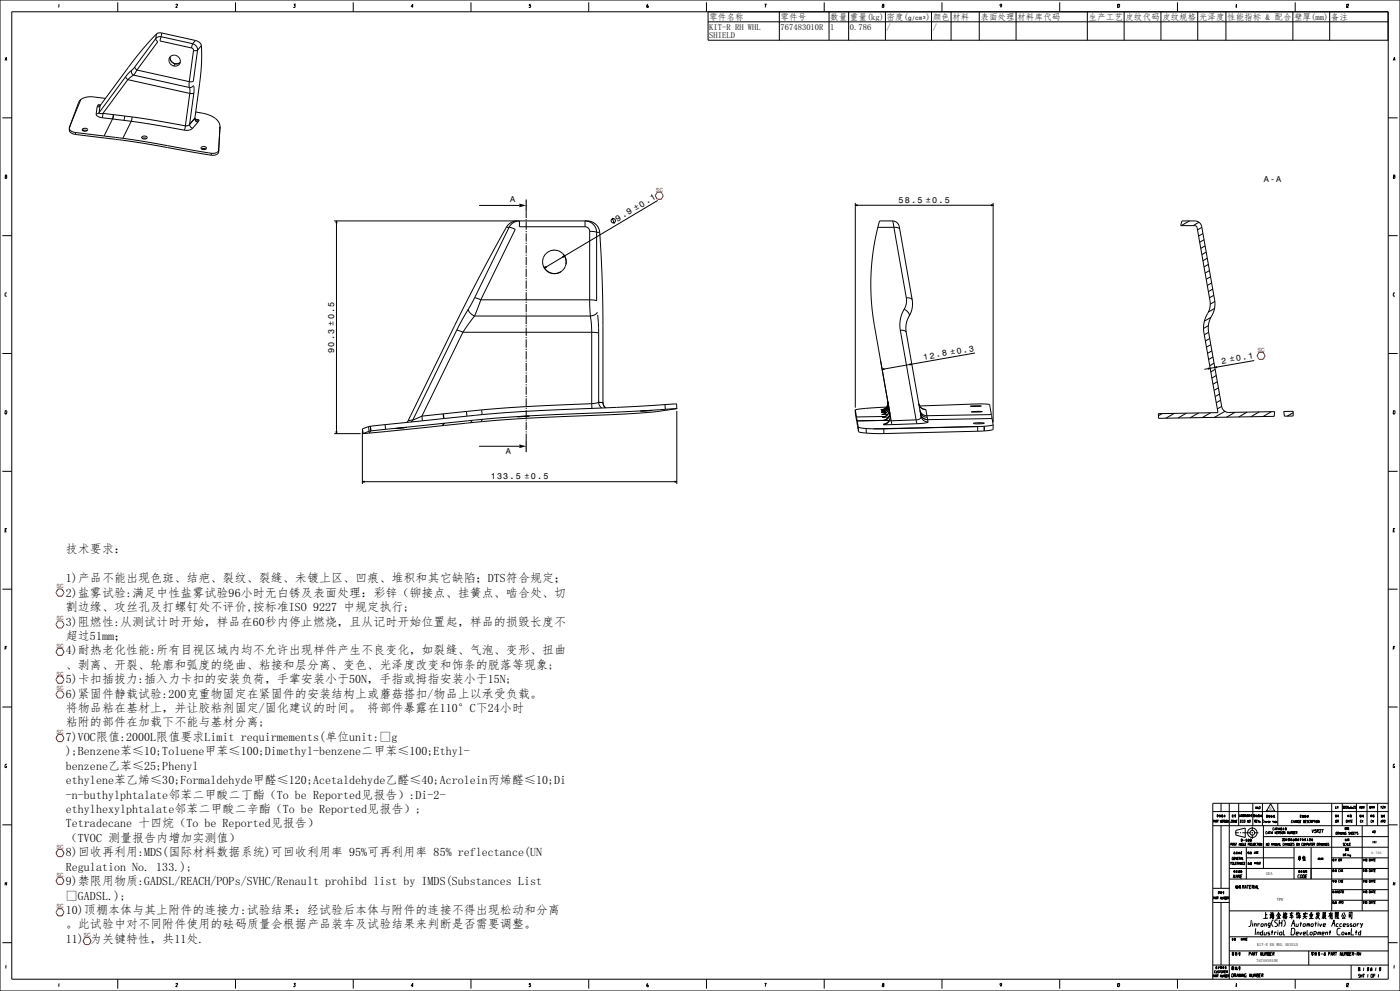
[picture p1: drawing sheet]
<svg xmlns="http://www.w3.org/2000/svg" width="1189mm" height="841mm" viewBox="0 0 1189 841" stroke-linecap="round" stroke-linejoin="round" font-family="sans-serif">
<g fill="none" stroke="#000" stroke-width=".85">
<path d="M0 0h1189v841h-1189zM10 10h1169v821h-1169zM50 4v2M100 2v8M149 4h2l-2 2h2M200 2v8M249 4h2l-1 1h1l-1 1h-1M300 2v8M351 6h-2l2-2-1 2M400 2v8M451 4h-1l-1 1h1l1 1h-1h-1M500 2v8"/>
<path d="M550 4h-1v2h2l-1-1h-1M600 2v8M601 19h578M601 10v24h578v-24M649 4h2l-1 2M662 10v24M700 2v8M704 10v24M721 10v24M749 5h2l-1 1h-1zM750 5v-1v1M752 10v24"/>
<path d="M791 10v24M800 2v8M808 10v24M832 10v24M851 5h-2l1-1h1l-1 2M863 10v24M900 2v8M923 10v24M949 4v2M950 4h1l-1 2h-1zM955 10v24M986 10v24"/>
<path d="M1000 2v8M1017 10v24M1041 10v24M1050 4v2M1098 10v24M1100 2v8M1129 10v24M1144 4v2M1144 4h1l-1 2h1M132 33l2 2-18 24M132 33l-18 24M133 29l-18 20-30 41"/>
<path d="M133 29l-1 4M137 31h-3l-2 2M137 31l-1 4 27 6M137 31l27 6M137 28h-2l-2 1M137 28l29 6M137 28v3M164 37l3 2 1 4M164 37l-1 4M166 34a6 6 0 0 1 5 5M166 34l-2 3M171 39v10v12l-5 39"/>
<path d="M171 39l-3 4M4 51l1-2 1 2M5 50h1M112 60l-5 5M112 60v2l2 2M114 57l-2 3M114 57l2 2M116 59l-2 5M116 59l45 10M144 48l1 3 2 2-2-2zM144 54l4 2M144 54l-1-3 2-3 3-1 3 1 2 2v3l-2 3h-3"/>
<path d="M147 53l2 1M147 53l3 1 3-1-2 1h-2M147 53h.1M149 54l-1 2M163 41l1 1v1M164 43l-3 26M168 43l-4 26h-3M168 43h-4M1183 51l1-2 1 2M1184 50h1M107 65l2 3M107 65l-23 31"/>
<path d="M109 68l-22 28M109 68l52 11M114 64l-5 4M114 64l47 10M161 69v5M161 74v5M161 79l-4 28M164 72l-1 2h-2M165 73v6M165 79h-4M165 79l-4 27M69 84l-2 3-8 22"/>
<path d="M69 84l-10 25M82 97l1 2 4 1M82 91v6M83 89h2M83 89l-1 2M84 96l-2 1M84 96h1h2M85 90l-3 1M85 90l-1 6M85 89v1M87 100l9 1M87 96v4"/>
<path d="M87 96l9 1M90 84l-9-2a17 17 0 0 0-12 2M96 97v4M96 97h.1M96 97l10 1M106 98l-1 4M106 98l6 1M112 99l45 8M112 99l-1 4M166 100v1M166 100h.1M166 95l5 1a23 23 0 0 1 13 6l2 2 1 3-1 22"/>
<path d="M2 100h8M59 109v1M59 109v2M59 109h.1M59 110h.1M59 110l2 1 3 1M59 110v1M59 111h.1M59 111l2 2 3 1M64 112l24 3M64 112v2M64 114h2"/>
<path d="M66 114l22 3M70 110a2.4 2.4 0 0 1 3-1 2.4 2.4 0 0 1 1 2 2.3 2.3 0 0 1-2 1 2.3 2.3 0 0 1-2-2zM70 111h.1M70 109v2M74 111h-4M88 115h1M88 117h1M89 115h.1M89 115l9 2M89 117l9 1M96 101l-8 14M96 101h.1"/>
<path d="M96 101l15 2M98 117h.1M98 118h.1M98 117h6M98 118l6 1M104 117h.1M104 119h.1M104 117l75 13M104 119l75 13M111 103l46 7M111 103l-7 14M120 116v1"/>
<path d="M120 116a2.5 2.5 0 0 1 3-1 2.5 2.5 0 0 1 2 2 2.9 2.9 0 0 1-5 0M120 116h.1M121 117h2l2 1M157 107h.1M157 107v3M161 106l-2 1h-2M161 106l1 2 2 1M161 106h.1M164 109l-3 1h-4M166 100v2l2 2M166 100l-5 6M166 101v2l2 1"/>
<path d="M166 101l1 1h2M166 101l3 1M168 104l-4 5M168 104h.1M169 102l-1 2M187 108l-1 19M1179 100h8M171 125v1M171 125a2.3 2.3 0 0 1 3-1 2.3 2.3 0 0 1 1 2 2.2 2.2 0 0 1-2 1 2.2 2.2 0 0 1-2-2zM171 126h2h2M179 130v2M186 129a5 5 0 0 1-7 3"/>
<path d="M186 127l-2 3h-5M186 127v2M4 150h1M5 149h1l-1 2h-1zM1183 150h1M1184 149h1l-1 2h-1zM407 174h34M447 179v6M559 170l-97 57M726 172v174M726 174h117M728 174h-2l2 1"/>
<path d="M842 174h1l-1 1M843 172v186M284 187h215a11 11 0 0 1 10 10M285 189l1-2v2M286 187v181M430 193l-33 62-50 102M430 193h2M432 193l6 2-30 59M432 193l-29 60M439 187a11 11 0 0 0-9 6M447 186v1M447 188v7"/>
<path d="M447 196v1M447 198v7M497 192h-56v-5l-5 2-4 4M497 192v-5a10 10 0 0 1 10 10M497 192a4 4 0 0 1 4 4M501 196l6 1M501 196v58M507 197v58l-6-1M507 197h2M509 197l3 58v87M520 185l2 5M746 193h13"/>
<path d="M758 187h-11l-5 21-2 17v17v17l3 17M758 187l1 6M758 187l4 2 2 3 11 62M759 193h4l1 2M759 193l11 60M1010 187l-7 4M1018 189l-5 2M1021 193l-4 2M1022 198l-4 2M2 200h8M447 206v1M447 208v7"/>
<path d="M447 216v1M447 218v7M467 213l4-1 4 1 3 2 2 3 1 4-1 4-2 3-3 2-4 1-4-1-3-2-2-3-1-4 1-4 2-3 3-2M478 218l1-1-1 2M478 216l2 3 1 5M1023 203l-4 3M1023 209l-3 2M1024 214l-3 2M1025 219l-3 2M1179 200h8M447 226v1M447 228v7"/>
<path d="M447 236v1M447 238v7M462 226l2 3 4 3h4l4-1M464 226l-2 1h2M1026 224l-3 3M1027 230l-4 2M1028 235l-4 2M6 249h-1l-1 2h1h1M403 253l-5 9M403 253l5 1M408 254l-5 14M408 254h93"/>
<path d="M447 246v1M447 248v7M447 256v1M447 258v7M501 254v14M770 253v4l-2 5M770 253h3l2 1M775 254v7l-3 7M1029 240l-4 2M1030 245l-4 2M1031 251l-4 2M1032 256l-4 2"/>
<path d="M1185 249h-1l-1 2h1h1M398 262l-10 18M398 262l1 3 4 3M403 268l-10 14M403 268h98M447 266v1M447 268v7M447 276v1M447 278v7M501 268l2 14M507 265l-1 2-5 1M508 267v16"/>
<path d="M743 276h.1M743 276l14 84M768 262l-3 9v9M768 262l4 3v3M772 268l-2 7v7M1026 276l-4 3M1028 269l-5 4M1031 262l-5 3M388 280l5 2M388 280l-37 76M393 282l-35 71M393 282h110"/>
<path d="M447 286v1M447 288v7M447 296v1M447 298v7M503 282l5 1M503 282v61M508 283v58M765 280l3 1 2 1M765 280l13 76M770 282l12 71M828 300l-79 13M1026 282l1-8 4-11 1-7-11-64-2-3-3-1-12-1-1 4 12 1 2 1 11 64-1 6-4 10-1 8 12 69-50 1v4l98-2 1-4-39 1"/>
<path d="M1026 282l12 64 2 3 4 1M1026 282l-3 2M1027 287l-3 2M1028 292l-3 3M1029 298l-3 2M2 300h8M447 306v1M447 308v7M447 316v1M447 318v7M748 306h.1M751 313h-2l2 1"/>
<path d="M772 309h2l-1 1M1026 312l2 1h-2M1030 303l-4 2M1031 308l-4 2M1032 313l-4 3M1033 319l-4 2M1034 311l-2 1h2M1065 306l-42 7M1179 300h8M447 326v1M447 328v7M447 336v1"/>
<path d="M447 338v7M1034 324l-4 2M1035 329l-4 2M1036 334l-4 3M1037 340l-4 2M4 349h2l-1 2h-1v-2M347 357l-1 1M351 356l-2 2M351 356l-4 1M351 356h.1M358 353l1 4M358 353l-7 3"/>
<path d="M376 351l-18 2M376 351l1 4M377 351h-1M377 351v4M377 351h.1M377 355l-50 5M377 355h.1M377 359l-50 5M377 359l-2 2M378 359h-1M378 359h.1M378 359l-2 2"/>
<path d="M396 349l-19 2M396 349l1 4M397 353h.1M397 353l-20 2M397 357l-19 2M397 357h.1M399 359l-23 2M401 357h-4M401 357l-2 2M408 358l-9 1M409 348v4M409 348l-13 1"/>
<path d="M410 352l-13 1M410 352h.1M410 356l-9 1M410 356h.1M410 356l-2 2M440 354l9-1zM447 346v1M447 348v7M447 356v1M447 358v7M449 353h.1M503 343l-57 2-37 3"/>
<path d="M503 343v4M508 341l4 1M508 341l-5 2M508 341l1 3 2 2M512 341l1 3 1 2M512 342l1 2 1 2M544 349l10-1zM544 349h.1M565 343h10v4M565 343l-53 3a1658 1658 0 0 0-102 6M565 343v4M565 347l-53 3a1728 1728 0 0 0-102 6"/>
<path d="M575 347h-10M575 347l-19 2a1249 1249 0 0 1-88 5l-60 4M575 349v62M726 348h.1M726 348l1 6M726 348l1 4M727 352l1 9M727 352h.1M727 354l1 3M728 355h.1M728 357h.1M728 357l1 5"/>
<path d="M748 348h.1M748 349h.1M749 350h.1M749 348h-1M750 357h.1M750 357h-22M750 357l2-1 2-1 1-3 1-2v2l-1 2a6 6 0 0 1-5 3M752 348h-4M752 353l-25 1M752 349h-4M753 345l-18 2-9 1M753 350h-4"/>
<path d="M754 352h-5M754 341v2l-1 3-2 1-3 1M754 341a6 6 0 0 1-6 7M754 342a6 6 0 0 1-6 7l3-1 2-1 1-3zM754 343v3l-1 2-2 1-2 1M754 343a6 6 0 0 1-5 7M755 345v2l-2 2-1 2-3 1M755 354h-6M755 345v2l-1 2a6 6 0 0 1-5 3M755 347v2l-1 3-2 1-3 1M755 347v3l-1 2-2 2h-3M755 357h-5"/>
<path d="M755 357a7 7 0 0 1-5 3M756 350a6 6 0 0 1-6 7M756 352v2a6 6 0 0 1-6 6M756 353l-1 4M778 356h.1M778 356l-23 1M778 356l1 4M779 360h-22M781 345l47-2h11h1l2 9M781 348l2 3 4 2 55-1M781 349l3 4 3 1M782 351l2 4 4 1"/>
<path d="M782 353l2 4 4 1M782 353a3 3 0 0 1-4 3M785 347l1 1M785 347a6 6 0 0 1-5-4l2 3 4 2M786 348l1 6M787 354l1 2M788 356h.1M788 356v2M788 358l-2 1-7 1M824 345h9zM827 359h9l-5 1zM829 344v1"/>
<path d="M830 349h-5l5 1M830 349h4l-4 1M830 349v1M831 359v1M841 346h.1M842 352h.1M842 352v1M842 353h.1M842 353l1 7M843 355h.1M843 355l-55 1M987 351l-3 2"/>
<path d="M997 351l-7 4M1008 351l-8 4M1018 350l-7 5M1028 350l-7 4M1038 345l-4 2M1040 349l-9 5M1049 350l-7 4M1059 350l-7 4M1069 350l-7 4M1080 349l-7 5M1090 349h8v4h-7zM1098 350l-5 3"/>
<path d="M1183 349h2l-1 2h-1v-2M284 368h22M285 366l1 2v-2M308 366v45M308 364h.1M308 364v4M308 368h.1M313 362l-5 2M313 362v4M313 368h-5M313 368h.1M313 366l-5 2"/>
<path d="M315 362v4l12-2M315 362h-2M315 362h.1M315 366h-2M315 366l-2 2M315 366h.1M327 360l-12 2M327 360v4M336 364l10-1zM336 364h.1M375 361l-62 7M376 361h-1"/>
<path d="M407 379h34M447 366v1M447 368v6M728 361h.1M728 361l1 5M729 362l7 2M729 362v4M729 366l7 2M736 364h6M736 364v4M736 368h.1M736 368h15"/>
<path d="M742 364h9M751 364v4M757 360h-7M830 362l-79 2M830 362v4M830 366l-79 2M833 362h-3M833 362l-91 2M836 362h-3M836 366h.1M836 362h.1M836 362v4"/>
<path d="M836 366h-6M843 360h.1M843 360v5l-7 1M843 360l-7 2M2 400h8M308 409h267M310 408l-2 1h2M573 408l2 1h-2M1179 400h8M4 450h1M6 449h-2v2h2M1183 450h1"/>
<path d="M1185 449h-2v2h2M2 500h8M1179 500h8M4 550h2M6 549h-2v2M1183 550h2M1185 549h-2v2M2 600h8M1179 600h8M5 650h1M6 649h-1l-1 2h1l1-1M1184 650h1"/>
<path d="M1185 649h-1l-1 2h1l1-1M2 700h8M1030 689h149M1031 697v-1l-1 2M1032 698v-2l1 2M1032 697h.1M1033 697h1v-1h-1v2M1033 697l1 1M1034 692h1M1034 696h1M1034 693v1M1034 692h.1"/>
<path d="M1034 693h.1M1034 692l1 1M1034 691v1M1034 692l-1 1M1034 696v2M1034 691l-1 1M1036 692v2M1036 691l-1 1M1036 692v1M1036 696l1 2v-2M1036 691v3M1037 692h-1"/>
<path d="M1037 693h-1M1037 682v7M1037 693h1M1038 691l-1 3M1038 697h.1M1038 691v1M1038 692h1l-1 2M1038 691v3M1038 692l1 1M1039 691l-1 1M1039 696h-1l-1 2h1M1039 697h1v-1h-1v2"/>
<path d="M1039 697l1 1M1040 691v3M1040 693h.1M1041 692h-2M1041 693l-1-1-1 1M1041 696h-1l1 1-1 1M1041 696v2M1041 696h1v2h-1zM1044 696l-1 2v-2l-1 2M1044 682v149M1045 696h1l-1 2h1M1046 691v2h2"/>
<path d="M1047 692v1M1047 696h1l-1 2zM1048 692h-2M1049 691v1M1049 692v1v1v-1M1049 696v2l-1-2v2M1050 692h-2M1050 697h1M1051 696h-1v2h1M1052 682v19M1053 691v2M1053 697h1"/>
<path d="M1054 691l-1 1M1054 693h-2M1054 691v2M1055 696h-1l-1 2h1M1055 691l-1 1M1055 692h-1v1M1055 692h-1M1055 691v1zM1055 692v1M1055 693h.1M1055 692h.1M1056 696h-1v1l1 1"/>
<path d="M1056 691v2M1057 692h-1M1057 696h1l-1 2h-1zM1057 691v1h-1M1057 691h-1v1l1 1M1057 691h-1M1058 691l-1 2 1-1M1058 691l-1 1M1058 692l1 1M1058 692h.1M1058 691v1M1058 692v1"/>
<path d="M1059 692h-1M1059 692v1M1059 693h1M1059 691v1M1059 692h1v1M1060 691v2M1060 692h.1M1060 691h-1M1060 691v1M1060 696v2v-2l-1 2M1061 692h.1M1061 693h.1"/>
<path d="M1061 691v1M1061 692v1M1061 696h1v2h-1zM1061 692h-1M1062 692h1v1M1062 691v1h1l-1-1M1063 692h-1M1064 682v19M1065 691v2M1065 693h.1M1065 692h.1M1066 697v-1l-1 2"/>
<path d="M1066 693h.1M1066 693h-1M1066 693l-1-1v1M1066 691v2M1066 691l-1 1M1066 697v1M1066 684l1 2v-2M1067 691v2M1067 697h1M1067 693h.1M1067 693h-1M1067 692v1"/>
<path d="M1067 692l1 1M1068 691l-1 1M1068 692h-1M1068 696h-1v2h1M1068 684v2M1068 696l1 2v-2M1068 686h1M1069 692v1M1069 693h-1M1069 691v2M1069 691v1M1069 692h.1"/>
<path d="M1069 692h1l-1 1M1069 692l1 1M1069 685h1v1h-1zM1070 691l-1 1M1070 698h.1M1071 691v3M1071 693h.1M1072 692h-2M1072 693l-1-1-1 1M1072 682v19M1074 696h-1v1l1 1M1074 697v1"/>
<path d="M1074 696v2M1075 693l2 1M1076 698h-1v-1l1 1M1076 692v1M1076 692l-1 2M1076 697h1v1M1076 697v1M1076 692h.1M1077 692h-2M1077 692h1l-1 1M1077 692v1M1078 698h-1v-1l1 1h-1"/>
<path d="M1078 693l-1 1M1078 693l1 1M1078 697h1l-1 1h1M1078 692v1M1078 692v2M1079 692h-1M1079 682l4 6h-7zM1080 692v2M1080 693h-1M1080 692h-1M1080 693h.1M1080 692v2v-1"/>
<path d="M1080 693h1M1080 692h.1M1081 692l-1 1M1081 697h.1M1081 696v2M1081 692l1 1M1081 692h1M1082 693l-1 1M1082 692v2h1v-1M1082 692v1M1082 698v-1v1M1084 698h-1v-1v1"/>
<path d="M1085 697h-1l1 1h-1M1085 682v19M1098 696h-1v2h1M1098 697h1M1098 696v2M1099 696v2M1100 698v-2l1 2M1100 697h.1M1102 696v2l-1-2v2M1104 696h-1v2v-1M1104 697h1M1104 693l1 1"/>
<path d="M1104 692v1h1v-1h-1M1105 692l-1 2M1105 692h-1M1105 696h-1v2h1M1106 692v1M1106 692v2v-1M1107 693v1M1107 693h-1M1107 692v1M1107 692l-1 2M1107 696l1 1v1h-1zM1107 692h.1"/>
<path d="M1108 692v1M1108 692h.1M1108 693h.1M1108 693h1v1M1108 693l1 1M1109 697h.1M1109 692v2M1109 692v1M1109 693h-1M1109 692h-1M1110 696h-1l-1 2h1M1110 693v-1v1"/>
<path d="M1110 693l1 1M1110 692h.1M1111 692v1M1111 692l-1 1M1111 696l-1 1 1 1h-1M1111 692h.1M1111 692h-1M1112 696l-1 2h1M1113 697h1v-1h-1v2M1113 697l1 1M1114 696v2M1115 697v-1v2"/>
<path d="M1116 696h1M1116 696v2M1118 696l-1 2M1118 696l1 1v1h-1zM1121 696l-1 2v-2l-1 2M1131 682v19M1134 692v1M1134 692h.1M1134 696h1v2h-1zM1134 684v2h1M1134 693h.1M1135 693v1"/>
<path d="M1135 691l-1 1h1M1135 691v1M1135 692l-1 2M1136 685h.1M1136 684l-1 2M1136 692v1M1136 697h1v-1h-1v2M1136 691v1M1136 697l1 1M1136 684v2M1137 691v3M1137 692h-1"/>
<path d="M1140 682v19M1140 685l1-1-1 2h1M1142 684l1 1-1 1zM1143 685l1-1-1 2h1M1143 696h1v2h-1zM1145 692v1M1145 698v-2l1 2M1145 697h1M1145 692h.1M1145 693h.1M1145 684v2h1l-1-1M1146 686h1"/>
<path d="M1146 696h1M1147 693l-1 1M1147 691v2M1147 696v2M1147 693h.1M1147 692h.1M1147 693h-1M1147 692h-1M1147 693v1M1147 692v1M1148 693h-1M1148 692h-1"/>
<path d="M1148 684l-1 2h1v-1h-1M1148 697h1M1148 686h1M1149 696h-1v2h1M1149 685l1-1-1 2h1M1151 684v1h1v1h-1M1151 684h1M1152 682v19M1155 684l1 2M1155 691v3l1-2M1155 692v1M1156 693v1"/>
<path d="M1156 691v1M1156 692l-1 1M1156 684l-2 2M1156 692v1M1156 684v2l1-2v2v-2M1156 692h-1M1156 696l-1 1 1 1M1157 696v2M1157 697l1 1M1157 692v1M1158 692v1M1158 696l-1 1"/>
<path d="M1158 684l1 2M1158 691v3v-1M1158 692h-1M1159 684l-1 2M1161 682v19M1163 684v2l1-2v2v-2M1164 691l1 1M1165 692v2M1165 686v-2v1l1-1v2M1165 693h-1M1165 693h-1v-1h1v1M1165 692h-1"/>
<path d="M1165 696l-1 1 1 1M1166 696v2M1166 697l1 1M1166 691v3M1166 692h.1M1166 692v1M1166 686v-2l1 1v-1v2M1167 696l-1 1M1167 691v1M1167 692h-1M1167 693l-1 1M1167 693v1"/>
<path d="M1167 692l-1 1M1167 693h.1M1170 682v19M1173 698v-2l1 2M1173 684v2M1173 697h.1M1173 691v2M1173 692v1M1173 692h.1M1174 684l-1 1M1174 692h-1M1174 693h-1"/>
<path d="M1174 691v2M1174 697h1v-1h-1v2M1174 684h1l-1 2h1M1174 692v1M1175 692v1M1175 696h1v2h-1zM1175 692v2M1176 685h.1M1176 691l-1 1M1176 684l-1 2M1176 691v2M1176 693h.1"/>
<path d="M1176 692h.1M1176 692h-1M1176 693h-1M1177 684l-1 2M1179 700h8M1179 682h-149v149M1030 701h149M1037 701v53M1044 719h135M1045 716h1M1046 716h-1v2M1047 716v2"/>
<path d="M1047 716h1h-1v2M1047 716l1 2M1049 707h3M1049 716h-1l1 1h-1M1049 716h1M1050 705l8-2v8l-8-2zM1050 716v2M1052 718l1-2v2M1052 717h1M1053 707h1M1054 712v1M1054 716v2v-2l-1 2"/>
<path d="M1055 713l-1 1M1055 712l-1 1M1055 712v2M1055 713h-1M1055 713h-1h1v1M1055 713h.1M1055 707h7M1055 712v1M1056 716h-1v2v-1M1056 716v2h1M1057 713h-1M1057 716h1"/>
<path d="M1058 716h-1v2h1M1058 712v1M1058 712h1v2M1058 719v27M1059 712h-1M1059 714v-1h-1v1M1059 713h-1M1060 716h1h-1v2M1060 712v2M1060 713h.1M1060 712v1M1060 713h1l-1 1"/>
<path d="M1060 713l1 1M1061 712v1M1061 712l-1 1M1061 716h1h-1v2M1062 716v2M1062 712h1M1062 713h.1M1062 712v1l1-1M1062 714h.1M1062 712v1M1062 713v1M1062 713l1 1"/>
<path d="M1062 712h.1M1063 716h1l-1 2-1-1zM1063 712l-1 1M1063 707h1M1063 713h.1M1063 713l-1 1M1064 702v3M1064 706v1M1064 708v4M1065 716l-1 1v1M1065 716h1M1065 707h4"/>
<path d="M1066 716h-1v2h1M1067 716l-1 1 1 1M1068 716h1M1068 716v2M1069 716v2M1070 716v2l-1-1zM1072 716v2l-1-2v2M1073 710h106M1073 701v36M1076 706h-1v1l1 1M1076 716v2v-2l-1 2M1076 708l1-2v2"/>
<path d="M1077 707h.1M1077 716h1l-1 2v-1zM1078 706h1M1078 706v2M1079 706v2M1080 718v-2v1l1-1v2M1080 708l1-2v2M1080 707h1M1081 718l1-2v2M1082 717h.1M1082 702l-1 1v1h1M1082 704l1-2v2"/>
<path d="M1083 706v2l1-2M1083 704h.1M1084 716l-1 2v-2v2M1084 702h1M1084 716v2l1-1v-1M1084 707h1M1084 702v2M1085 706h-1v2h1M1085 718l1-2v2M1085 702v2M1086 717h.1M1086 707l1-1h-1v2"/>
<path d="M1086 704l1-2v2M1086 707l1 1M1086 704h1M1087 716v2h1M1088 702l-1 3M1088 703v1M1088 704h.1M1088 702v1M1088 706h-1l1 1-1 1M1088 702v3M1088 703l1 1M1088 706v2"/>
<path d="M1089 703h-1M1089 703l-1 2M1089 702l-1 1M1089 712h1l-1 2h1M1089 706h1v2l-1-1zM1090 702v3M1090 712h1v2h-1zM1090 704h.1M1091 704h.1M1091 704l-1-1-1 1M1091 716h-1v1l1 1M1091 703h-2"/>
<path d="M1091 716h1M1091 716v2M1091 706v2v-2l-1 2M1092 702v1M1092 703v1v1v-1M1092 712v1M1092 716v2M1092 712h.1M1092 718l1-2v2M1093 703h-2M1093 717h.1M1093 712v2"/>
<path d="M1093 712h.1M1094 712v1h1M1094 712h1v1M1094 712h1M1094 706v2v-2l-1 2M1094 711v1M1095 713l-1 1M1095 712h-1M1095 712l-1 1M1095 713v1M1095 713h-1M1095 706v2l1-1v-1"/>
<path d="M1095 716v2l-1-2v2M1095 711v1M1095 712h.1M1096 717h.1M1096 708v-2l1 1v-1v2M1096 712v2M1096 712l1 1M1096 712v1M1096 716l-1 2h1v-1M1097 712h-1M1097 712v1M1097 713l-1 1"/>
<path d="M1097 716h1M1097 712v2v-1M1097 712h.1M1098 707h.1M1098 706h1l-1 2zM1098 716h-1v2h1M1098 712v2h1M1099 712v2M1099 719v27M1099 712v1h-1M1099 713v1M1099 707h1"/>
<path d="M1099 716h-1l1 1h-1M1100 712h1v2h-1v-2v2M1100 706h-1v2h1M1100 713h1M1100 712l1 1M1100 713h.1M1101 713h.1M1101 712l-1 1M1101 707l1-1h-1v2M1101 712h-1M1101 707l1 1M1101 716h1v2l-1-1z"/>
<path d="M1102 712v2M1102 713h1l-1 1M1103 712h-1M1104 716l-1 2v-2v2M1105 712v2M1105 712l-1 1M1105 712v1M1105 712h-1M1106 712v1M1106 712h.1M1106 713v1M1107 716h-1l-1 1 2 1"/>
<path d="M1107 712l-1 1M1107 712v2M1107 712h-1M1107 716h1v2l-1-1zM1107 713h-1M1108 718l1-2v1l1-1-1 2M1108 712v2v-1M1109 712h-1M1109 713h-1M1110 716h1h-1v2M1110 712v1M1111 712h-1"/>
<path d="M1111 713h-1M1111 716v2l1-1v-1M1112 713l1 1M1112 712v1h1v-1h-1M1112 712v2M1113 716h1M1113 712h-1M1113 716v2M1114 719v27M1114 712v1M1114 716h1M1114 704l1 3 1-3"/>
<path d="M1114 713l1 1M1114 713h.1M1115 712l-1 1M1115 712l-1 2M1115 712h-1M1115 716h-1v2h1M1116 716h1h-1v2M1116 716l1 2M1117 704v1h1v1l-1 1-1-1M1117 704h1M1119 716h1l-1 2h-1zM1119 705h1v-1h-1l-1 3"/>
<path d="M1119 705l1 2M1120 716h1h-1v2M1120 705l2-1-2 3h2M1120 716l1 2M1121 718l1-2v2M1122 717h.1M1122 704h2l-1 3M1123 716v2v-2v2l1-2M1124 716v2M1126 716v2l-1-2v2M1127 717h.1M1127 716l-1 2h1v-1"/>
<path d="M1129 716h-1l1 1h-1M1131 701v72M1135 706h1l-1 2h-1zM1136 707h1v-1h-1v2M1136 707l1 1M1137 708l1-2v2M1138 707h.1M1139 706v2v-2v2l1-2M1141 706l-1 2M1142 716h-1l1 1h-1M1142 706v2l-1-2v2M1142 702h2l-1 2"/>
<path d="M1142 712v2M1143 704h.1M1143 713h-1M1143 703v1M1143 713l-1 1M1143 716h-1v1l1 1M1143 712v1l1 1v-1M1143 720v2M1143 702v1M1143 720h.1M1143 703h.1M1143 718l1-2v2"/>
<path d="M1143 704h-1v-2v2M1143 706l-1 2h1v-1M1143 712v1M1144 717h.1M1144 703v1M1145 702v2M1145 712v2M1145 703v1M1145 720v1M1145 703h-1M1145 712l-1 1M1145 713h.1"/>
<path d="M1145 703v1h1M1145 712v1M1145 716v2h1M1145 703h.1M1145 713v1M1145 712h.1M1145 720h.1M1145 704h.1M1146 702h-1M1146 703h-1M1146 703v1M1146 712l-1 1"/>
<path d="M1146 716h1M1146 706l-1 1 1 1h-1M1147 707h1M1147 706v2M1147 716h-1v2h1M1148 706l-1 2M1148 707h1M1149 706h-1v2h1M1150 707h.1M1151 706h-1v2h1M1151 706h1M1152 706l-1 2"/>
<path d="M1153 706v1v1M1157 701v72M1166 707v-2l1 2M1166 706h.1M1166 714v2M1167 714h.1M1167 715h.1M1167 705h1v2h-1zM1169 714v2M1044 737h135M1045 732h1M1045 732v2"/>
<path d="M1047 732h1l-1 2-1-1zM1047 728v2v-1M1048 739v1M1048 728h1M1048 732v2h1M1048 739h.1M1048 740h.1M1048 739h1v1M1048 723v2M1049 739l-1 2M1049 739h-1M1049 723h-1"/>
<path d="M1049 724h-1M1049 728h-1v2h1M1049 725l-1-1v1M1049 733h1M1050 724h.1M1050 723h.1M1050 739v2M1050 723v2M1050 732h-1v2h1M1050 723h1M1051 728l-1 2v-2l-1 2M1051 723v2"/>
<path d="M1051 739h-1M1051 740h-1M1051 739v2M1051 724h-1M1051 733h1v-1h-1v2M1051 723h-1M1051 725h-1M1051 728h1M1051 733l1 1M1052 723v1M1052 739v1M1052 740h.1"/>
<path d="M1052 728h-1v2h1M1052 734l1-2v2M1052 740v1M1052 724v1l1-1M1052 723l1 1M1052 724l1 1M1052 733h1M1052 739h.1M1053 728l-1 2M1053 739h-1M1053 739l-1 1M1053 728v2"/>
<path d="M1054 730l1-2v2M1054 724v1M1054 739v2M1054 739v1M1054 723h.1M1054 739h.1M1054 729h1M1054 739h1M1054 740h.1M1055 739l-1 1M1055 724h-1M1055 732l-1 2v-2v2"/>
<path d="M1055 723l-1 1M1055 740h.1M1055 723h-1M1055 725h-1M1055 728v2h1M1056 732h-1v1l1 1M1057 733h.1M1058 732h-1l-1 2h1M1058 728h41M1060 723h.1M1060 723v1h1M1060 732v2"/>
<path d="M1060 732h1v2M1060 724v1M1060 732v1M1060 732h1l-1 2M1060 723l1 2v-1M1060 732h.1M1061 723h.1M1061 733h-1M1061 723h-1M1061 724l-1 1M1062 734l1-1h-1l1 1M1062 723v2"/>
<path d="M1062 732v2M1062 723v1M1062 732v1M1062 732h.1M1063 723v2M1063 732l-1 1M1063 724h-1M1063 723l-1 1M1063 725h-1M1063 732h-1M1065 733l1-1v1M1065 723v1h1"/>
<path d="M1066 733h.1M1066 723v1M1067 732v1v-1l-1 1M1068 723l-1 1v-1v1M1068 723h1M1068 732v1M1069 723h-1v1h1M1069 732v1M1070 732h1M1071 732h-1v1h1M1103 739v1M1103 727v2h1l1-2h-2"/>
<path d="M1103 739h.1M1103 726v1M1103 740h.1M1103 739h1v1M1104 739l-1 2M1104 739h-1M1104 727v4M1104 728h-1M1104 726v1M1105 739v2M1105 729h-3M1106 739h-1"/>
<path d="M1106 740h-1M1106 739v2M1107 727v4M1107 739v2M1107 726l-1 3M1107 739v1M1107 739l1 2v-1M1107 728l1 1M1108 739h.1M1108 726v1M1108 739l-1 1M1108 728v2"/>
<path d="M1109 739v1zM1109 728h-2M1109 739v1M1109 730h-2M1109 739h.1M1109 739h1v1M1110 740h-1M1120 728v2M1120 728l-1 2M1120 728h1v2M1122 728h1v2M1122 728v2"/>
<path d="M1123 728h1v2M1131 728h48M1132 730v1M1132 729h.1M1132 738v2l1-1M1132 739h.1M1132 730l1 1M1132 739l1 1M1133 738h.1M1133 739h-1M1133 738v1M1133 738l-1 1"/>
<path d="M1133 730l-1-1v1h1l-1 1M1134 730v1v-1M1134 738v2M1134 729h.1M1134 738h.1M1134 739h1M1135 729v2M1135 738v2M1135 730h-1M1135 738l-1 1M1137 729h1v2h-1zM1138 738h-1v1l1 1"/>
<path d="M1138 739h1M1138 738v2M1138 730h1v-1l-1 2M1139 730v1M1139 738v2M1140 738v2M1140 739l1 1M1141 738l-1 1M1141 725v2v-2v2l1-2M1142 725h1M1143 721h.1M1143 725v2"/>
<path d="M1143 722h.1M1143 720v1M1144 722h-2M1144 720h-2M1145 721v1M1145 725l-1 2M1145 721h.1M1145 722h.1M1146 722h-2M1146 721h-2M1146 725l-1 2M1146 726v1"/>
<path d="M1146 726h.1M1147 726h-1h1v1h-1M1158 729v2M1158 738h1v2M1158 738v2M1158 730h.1M1158 739h.1M1159 731h-1M1159 739l-1 1M1159 729h-1M1159 729v2M1160 729h1v2"/>
<path d="M1160 730v1M1160 729v1M1160 738v1M1160 739v1M1160 730h.1M1160 739h.1M1160 738h.1M1161 739l-1 1M1161 729v1h-1M1161 730l-1 1M1161 729v1M1161 739h.1"/>
<path d="M1161 738v1M1161 738v2M1163 729h1l-1 2zM1163 738h1l-1 2zM1164 731l1-2v2M1164 740l1-2v2M1165 730h.1M1165 739h.1M1166 729h1M1166 738h1M1166 729v2M1166 738v2"/>
<path d="M1167 730h1M1167 739h1M1168 729h-1v2h1M1168 738h-1v2h1M4 750h2M5 749l-1 2M6 749l-1 2M1030 754h14M1035 757h1h-1M1035 758v1M1035 757h.1M1035 758h.1"/>
<path d="M1035 757l1 1M1035 757l-1 1M1035 757h-1M1036 758h.1M1037 757v2M1037 756l-1 2M1037 757v1M1037 756v3M1038 757h-1M1038 758h-1M1039 756v1M1039 757v1v1v-1"/>
<path d="M1039 757h.1M1040 757l-2 1M1044 746h135M1049 740v1M1049 742v3l-1-3-1 3M1049 745l1-3 1 3M1050 751v3M1050 752l-1 2M1050 752v1M1050 744h1M1050 752h-1M1051 752l-1 2"/>
<path d="M1051 751v3h-1M1051 752h-1M1051 745l1-3v2l1-2v3M1052 752h.1M1052 740h1l-1 1M1052 751v3M1052 752v2M1052 753h1M1053 752h.1M1053 752l-1 1M1053 752v1M1054 751v3"/>
<path d="M1054 744h1M1054 753h-1M1055 754v-3l1 2 1-2-1 3M1055 742h-1l-1 3h2M1057 754l1-3v3M1058 753h.1M1059 751h2M1060 751v3M1061 753h1M1063 751h-2v3h1M1063 753l2-1-1-1-1 3M1064 753l1 1"/>
<path d="M1065 751v3M1066 754l1-3v3M1066 753h1M1068 751v3h1M1104 740v1M1104 742h-1l-1 2 1 1h1M1105 742l1 1-1 2h-1zM1107 742l1 1-1 2h-1zM1109 744h1M1110 742h-1v3h1M1131 755h48M1132 756v2"/>
<path d="M1132 757h.1M1132 756h.1M1132 747h.1M1132 747v2M1133 757l-1 1M1133 748h-1M1133 757v1h-1M1133 748h-1h1M1133 757v1M1133 747h-1v1M1133 756h-1M1133 757h-1"/>
<path d="M1134 756h.1M1134 747v2M1134 748h1M1134 747v1M1134 756v2M1135 756l-1 1M1135 747h.1M1135 747l-1 1M1135 748l-1 1M1135 756h.1M1135 748v1M1135 756v2"/>
<path d="M1135 748h-1M1135 757h-1M1135 748h.1M1135 756h-1v1M1135 758h-1M1135 747h-1M1136 756v2M1136 756v1M1136 758h1M1137 756l-1 1M1137 757v1M1138 747h-1v1l1 1"/>
<path d="M1138 756h-1l1 1-1 1M1138 748h1M1138 747v2M1138 756h2M1139 756v2M1139 747v2M1140 748h1M1140 756h1v2h-1v-2M1141 747h-1v2h1M1158 747v2h1M1158 756h1v2M1158 756v2"/>
<path d="M1158 748h.1M1158 757h.1M1159 758h-1M1159 747h-1M1159 747v2M1160 747v1M1160 756v1M1160 748v1M1160 757v1M1160 748h.1M1160 757h.1M1160 747v2"/>
<path d="M1160 747h.1M1161 748v-1v2M1161 748l-1 1M1161 757l-1 1M1161 756v1M1161 748h.1M1161 747v1M1161 757h.1M1161 756v2M1161 756h-1M1163 747h1l-1 2zM1163 756h1l-1 2z"/>
<path d="M1164 749l1-2v2M1164 758l1-2v2M1165 748h.1M1165 757h.1M1166 747h1M1166 756h1M1166 747v2M1166 756v2M1167 748h1M1167 757h1M1168 747h-1v2h1M1168 756h-1v2h1"/>
<path d="M1183 750h2M1184 749l-1 2M1185 749l-1 2M1030 766h14M1031 762v-1l-1 2M1032 763v-2l1 2M1032 762h.1M1033 762h1v-1h-1v2M1033 762l1 1M1034 761h1M1034 761v2M1037 766v53"/>
<path d="M1037 761v2v-2l-1 2M1038 761v2h1v-2M1039 763v-2v1l1-1v2M1040 763h1v-2h-1v2M1040 762h1M1041 762h1M1042 761h-1v2h1M1043 762v-1v2M1043 762l1 1M1044 773h135M1075 774v5M1076 776h-1"/>
<path d="M1077 779h-4M1078 776l1 1M1079 774v1M1079 776v3h-1M1080 776v3M1081 774l-1 2M1081 778v1M1081 776v1M1082 776h-2M1082 776l-1 4v-1M1082 775h-2M1082 779h-2"/>
<path d="M1082 777h-3M1085 778v1M1086 775l2 2M1086 776v3M1086 774l-2 4M1087 776h-2M1087 778l-1 1M1087 777l-2 1M1088 779l-4 1M1090 774v6M1090 776l-1 3M1090 776l1 2"/>
<path d="M1091 776h-1M1091 775v1M1091 778v2M1092 774v1M1092 776l-1 1M1092 777l2 1M1092 776l-1 2M1092 776h1M1093 780h-2M1093 778l-1 2M1093 778h-2M1093 775h-2"/>
<path d="M1093 775v1M1097 774l-1 3h2M1097 776v4M1098 775h-3M1099 778l-4 1M1101 776v3M1102 774l-1 3M1102 778l-1 1M1102 775h-1M1102 775v1M1103 777v2M1103 774l-1 2"/>
<path d="M1103 776v4M1104 777h-1M1104 776v3M1104 775h-1M1107 777h1M1107 775v1M1108 776h.1M1108 774l1 1M1108 778l2 2M1109 775a4 4 0 0 1-3 5M1110 775h-3M1110 775v1"/>
<path d="M1110 778h-4M1112 776l1 2M1113 774v5M1114 774v5M1115 776l-1 2M1115 779l-3 1M1118 774v2M1119 778l2 2M1119 774l-2 5M1120 774l1 1M1120 777h-1M1120 777l-1 1-1 2"/>
<path d="M1121 776h-3M1124 774l-1 6M1124 778v2M1124 775v2M1125 778l1 2h1M1125 779l-1 1M1125 775v2M1126 778h-1M1126 774h-2M1126 776h-2M1126 774v1M1126 775h-2"/>
<path d="M1126 777l-2 1M1130 776l-2 2M1130 776v4M1130 774v2M1131 764h48M1131 778h-1M1131 777h-1M1131 776v4v-1M1131 776h-1M1132 765v2M1132 775h-3M1132 765v1"/>
<path d="M1132 765l1 1M1133 766h-1M1133 765v2v-1M1133 765v1M1134 765h.1M1134 774v6M1134 774h1v4l-1-1M1134 765v1M1134 765v2M1135 765l-1 1M1135 765h.1M1135 765v2"/>
<path d="M1135 766h-1M1135 765h-1M1135 767h-1M1135 774v6l1-1M1136 776l1 4M1136 775h-1M1137 774v2h-2M1137 774h-2M1137 767l1-2v2M1137 777h-1M1137 766h1M1138 766h1v-1h-1v2"/>
<path d="M1140 765h1l-1 2zM1140 775l-1 3M1141 776l-1 3M1141 774l2 4M1141 778l2 2M1142 779h-2M1146 776v3M1147 776l-1 1M1147 776v2M1147 778h-1M1148 775l-3 1M1148 774v6l-1-1"/>
<path d="M1148 774l-2 1M1158 765h1v2M1158 765v2h1M1158 766h.1M1160 765h1v2M1160 765v2M1160 766v1M1160 766h.1M1160 765v1M1161 766l-1 1M1161 765v1M1161 766h.1"/>
<path d="M1163 765h1l-1 2zM1164 767l1-2v2M1165 766h.1M1166 765h1M1166 765v2M1167 766h1M1168 765h-1v2h1M1044 795h135M1047 797h.1M1047 797v1M1047 796l-1 2M1047 796l-1 1"/>
<path d="M1047 798h.1M1048 796v2M1049 796h-1M1049 797h-1v1M1049 797h-1M1049 797h.1M1049 797v1M1049 796v1M1055 796v2l-1-2v2M1055 798l1-2 1 2M1056 797h.1M1057 798v-2v1l1-1v2"/>
<path d="M1058 797h1M1060 796h-1l-1 2h1M1063 781l-1 5h-2M1064 782v1M1064 783v3M1065 784h2v2M1065 784v2M1066 788v5M1068 791h1v2M1068 791l-1 2M1070 784h-2v2M1071 784h2l-1 2h-1z"/>
<path d="M1072 789v4h-1v-2h1M1074 791v2h1l1-2M1074 784h2v2M1074 784v2M1078 791h-1v1h1v1h-1M1079 786l-2-1 1-2 1 1v3h-2M1080 791h1M1081 789l-1 4M1081 781a3 3 0 0 0 0 5M1084 791h-1l-1 2M1085 781h-1l-1 1 2 3-1 1h-1M1085 789v1"/>
<path d="M1085 791v2M1086 783h3M1087 781l-1 5M1088 793h-1v-2h2v2M1089 781l-1 5M1090 781a3 3 0 0 1 0 5M1090 789v4h1M1097 786l2-5 1 5M1097 788h2l1 1-1 3-1 1h-2l1-5M1098 784h1M1101 792h1l1-1h-2v2h2M1101 784v2h1l1-2"/>
<path d="M1104 791v2l2-2M1104 784h2M1105 782l-1 4M1107 784h2l-1 2h-1zM1107 792h1l1-1h-2v2h2M1110 784h1v2M1110 784v2M1110 789v4h1M1111 784h1v2M1113 791h2l-1 2h-1zM1114 784h1v2h-2zM1116 793l2-1v-1l-2-1v4"/>
<path d="M1116 784h2M1118 782l-1 4M1119 791l1 1v1M1119 782l1 1M1119 791v2M1120 783l-1 3M1120 792l1-1v2M1121 784v2l2-2M1123 792h1v-1h-1v2h1M1124 785h1l1-1h-2v2h2M1126 791h2l-1 2M1126 791v2"/>
<path d="M1129 791h1M1130 789l-1 4M1131 786l2-5 1 5M1132 784h1M1137 784h-2v2h2M1138 788h-2l-1 4 1 1h2M1140 784h-2v2h2M1140 791h1v2h-1zM1141 785h1l1-1h-2v2h2M1143 792h1M1143 793h1M1145 792h1"/>
<path d="M1145 784h-1v1h1v1h-1M1146 792h-1l1-1v1l-1 1M1148 788l-1 5h3M1148 784h-1v1h1v1h-1M1150 784h1v2h-2zM1151 791h2M1152 789v4M1154 784h-1v2M1155 783l1 3M1156 789l-1 4h-1v-2h2M1157 783l-1 4h-1M2 800h8"/>
<path d="M5 819v3M1030 819h149M1044 807h135M1046 809l2-1-1 1M1046 808v1M1047 810h1l-1 1M1047 811h.1M1047 809h.1M1047 810h.1M1047 809l1 1M1047 808v1l-1 1M1048 809h-1"/>
<path d="M1048 808h-1M1049 809v2M1050 808l-1 2M1050 808v2M1050 808v3M1051 809h-1M1051 810h-1M1052 808h1v1h-1M1052 808v1M1052 809v1h1v1h-1M1054 809h-2M1061 809h1v-1h-1v3"/>
<path d="M1063 811l1-3v3M1063 810h1M1065 809h1v-1h-1v3M1065 809l1 2M1066 808h2M1067 808v3M1072 808v3l-1-3v3M1073 808v3l1-1v-2M1075 811v-3v1l1-1v3M1077 809h1M1077 808l1 1v2h-1zM1079 809h1"/>
<path d="M1080 808h-1v3h1M1081 809h1v-1h-1v3M1081 809l1 2M1112 807v12M1114 808v1M1114 811h1M1114 809h.1M1115 810h.1M1115 809v1M1115 808v1l-1 1M1115 810h-1M1115 810v1"/>
<path d="M1115 809h.1M1115 808h-1M1115 808l-1 1M1115 808v1M1115 810h1M1117 809v2M1117 808l-1 2M1117 808v2M1118 808v3M1118 809h-1M1118 810h-1M1120 808h1v1h-1"/>
<path d="M1120 808v1M1120 809v1h1l-1 1M1121 809h-2M1122 810h1M1125 810v1M1125 808l-1 3M1126 810h-1M1126 810v1h-1M1126 809h-2M1128 809h1v-1h-1v3M1130 811l1-3 1 3M1131 810h.1"/>
<path d="M1132 809h1v-1h-1v3M1133 809v2M1134 808h2M1135 808l-1 3M1140 808l-1 3-1-3v3M1140 808v3l1-1 1-2M1142 811v-3l1 1 1-1-1 3M1144 811h2l-1-3h-1v3M1144 809h1M1146 809h1M1148 819v12M1148 808h-2v3h2"/>
<path d="M1148 809h2l-1-1-1 3M1149 809l1 2M1150 810h2M1153 809h1v-1h-1l-1 3M1153 809l1 2M1154 809h2M1155 808l-1 3M1156 808l-1 3M1179 800h8M1184 819v3M50 835v2M100 831v8"/>
<path d="M149 835h2l-2 2h2M200 831v8M249 835h2l-1 1h1l-1 1h-1M300 831v8M351 837h-2l2-2-1 2M400 831v8M451 835h-1l-1 1h1l1 1h-1h-1M500 831v8M550 835h-1v2h2l-1-1h-1M600 831v8M649 835h2l-1 2M700 831v8"/>
<path d="M749 836h2l-1 1h-1zM750 836v-1v1M800 831v8M851 836h-2l1-1h1l-1 2M900 831v8M949 835v2M950 835h1l-1 2h-1zM1000 831v8M1030 828h1v-1h-1v2M1032 828h.1M1033 824h-1l-1 1 1 1M1033 821h1"/>
<path d="M1033 820v1M1033 828h1l-1-1-1 2v-2l-1 2M1033 822h.1M1033 821l-1 1M1033 821l1 1M1033 821h.1M1033 820h.1M1033 824v2l1-1v-1M1033 828l1 1M1034 827h1M1034 827v2M1035 820l-1 2"/>
<path d="M1035 820h.1M1035 824h-1l1 1-1 1M1036 824h1M1036 821h-1M1036 820v1M1036 824v2M1036 821l2-1-1 1M1037 820l-1 1M1037 822h.1M1037 821h.1M1037 821v1M1037 820v1"/>
<path d="M1037 821l1 1M1037 821l-1 1M1037 824h1v2l-1-1zM1037 820h.1M1037 827v2v-2l-1 2M1038 827v2h1v-2M1039 826v-2v1l1-1-1 2M1039 821v1M1039 820l-1 1M1039 829v-2v1l1-1v2M1039 820v1M1039 820v2"/>
<path d="M1040 821h-1M1040 821l-1 1M1040 825h1M1040 828h1M1040 827l1 1v1h-1zM1041 820v1v-1M1041 821v1v-1M1041 824h-1v2h1M1041 821v1M1042 828h.1M1042 821h-2M1042 825v-1v2"/>
<path d="M1042 825l1 1M1043 827h-1l-1 2h1M1043 828h1v-1h-1v2M1043 828l1 1M1046 826l2 1-1 2h-1v-3M1046 820v3v-3M1046 821l2-1v3h-2M1047 822v1M1047 821l1 1M1047 822h.1M1047 821v1M1047 821h.1"/>
<path d="M1048 821l-2 1M1048 828l1-1v-1h-1v3M1049 828l1 1M1049 820v1M1050 821l-1 1M1050 822h-1M1050 823h-1M1050 835v2M1050 829l1-3 1 3M1050 823h.1M1050 821v2M1050 821l1 2"/>
<path d="M1051 828h.1M1051 820l-1 1M1051 822h-1M1052 826v3l1-3v3l1-3M1052 820v1h1v-1M1052 822h1M1053 820h-1M1053 822v1h-1M1054 821l-2 1M1054 826v3M1057 826l-1 3-1-3v3M1058 828h1"/>
<path d="M1059 826l-2 1v2h1v-1M1063 826l-1 3v-3l-1 3M1063 826l1 3 1-3M1065 829v-3l1 2 1-2-1 3M1067 829h2l-1-3-1 3M1067 828h1M1069 828h2M1071 826h-1l-1 3h2M1072 828l1-1v-1h-1l-1 3M1072 828l1 1M1100 831v8M1144 835v2"/>
<path d="M1144 835h1l-1 2h1M1154 822v1h1M1154 821v1M1154 821l-1 1M1154 822v2M1154 823l-1 1M1154 821h.1M1155 821l-1 1M1155 822h-1M1155 822l-1 1M1155 827h-1l1 2h-1M1155 823v1v-1"/>
<path d="M1155 821v1M1156 828h1M1156 827v3M1157 827v3M1157 827h2M1158 821v3M1158 827v3M1161 822v1M1162 827v3M1162 823l1 1M1162 822l-1 2M1162 821v1"/>
<path d="M1162 822v1M1162 822h-1M1163 821h-2M1164 821v2M1165 823l-1 1M1165 827h1l-1 3-1-1zM1165 823v1M1165 821v2M1165 822h-1M1166 823h-2M1167 828h1M1168 827h-1l-1 3"/>
<path d="M1168 821v3M1171 827v3M1172 822v1M1172 823l1 1M1172 822l-1 2M1172 821v1M1173 822v1M1173 822h-1M1173 821h-2"/>
<circle cx="521" cy="187" r="1.8"/>
<circle cx="1069" cy="686" r=".3"/>
<circle cx="1070" cy="698" r=".3"/>
<circle cx="1146" cy="686" r=".3"/>
<circle cx="1149" cy="686" r=".3"/>
<circle cx="1064" cy="707" r="4"/>
<circle cx="1064" cy="707" r="2"/>
<circle cx="1143" cy="792" r=".8"/>
</g>
<path d="M558 163h4l1 3-1 3h-4l-2-3zM1069 299h4l1 3-1 3h-4l-1-3zM49 500h4l1 3-1 3h-4l-2-3zM49 527h4l1 3-1 3h-4l-2-3zM49 550h4l1 3-1 3h-4l-2-3zM49 574h4l1 3-1 3h-4l-2-3zM49 586h4l1 3-1 3h-4l-2-3zM49 623h4l1 3-1 3h-4l-2-3zM49 721h4l1 3-1 3h-4l-2-3zM49 745h4l1 3-1 3h-4l-2-3zM49 771h4l1 3-1 3h-4l-2-3zM72 796h4l1 3-1 3h-4l-2-3z" fill="none" stroke="#f00" stroke-width=".85"/>
<path d="M447 169v10M447 374v10" fill="none" stroke="#000" stroke-width="1" stroke-linecap="butt"/>
<g fill="#000">
<path d="M441 173l6 1-6 2z" fill-rule="evenodd"/>
<path d="M441 377l6 2-6 1z" fill-rule="evenodd"/>
</g>
<g font-size="10.2">
<text x="56" y="470">技术要求：</text>
<text x="56" y="494">1)产品不能出现色斑、结疤、裂纹、裂缝、未镀上区、凹痕、堆积和其它缺陷；DTS符合规定；</text>
<text x="56" y="506">2)盐雾试验:满足中性盐雾试验96小时无白锈及表面处理：彩锌（铆接点、挂簧点、啮合处、切</text>
<text x="56" y="519">割边缘、攻丝孔及打螺钉处不评价,按标准ISO 9227 中规定执行;</text>
<text x="56" y="531">3)阻燃性:从测试计时开始，样品在60秒内停止燃烧，且从记时开始位置起，样品的损毁长度不</text>
<text x="56" y="543">超过51mm；</text>
<text x="56" y="555">4)耐热老化性能:所有目视区域内均不允许出现样件产生不良变化，如裂缝、气泡、变形、扭曲</text>
<text x="56" y="568">、剥离、开裂、轮廓和弧度的绕曲、粘接和层分离、变色、光泽度改变和饰条的脱落等现象;</text>
<text x="56" y="580">5)卡扣插拔力:插入力卡扣的安装负荷，手掌安装小于50N，手指或拇指安装小于15N;</text>
<text x="56" y="592">6)紧固件静载试验:200克重物固定在紧固件的安装结构上或蘑菇搭扣/物品上以承受负载。</text>
<text x="56" y="604">将物品粘在基材上，并让胶粘剂固定/固化建议的时间。 将部件暴露在110°C下24小时</text>
<text x="56" y="617">粘附的部件在加载下不能与基材分离;</text>
<text x="56" y="629">7)VOC限值:2000L限值要求Limit requirmements(单位unit:µg</text>
<text x="56" y="641">);Benzene苯≤10;Toluene甲苯≤100;Dimethyl-benzene二甲苯≤100;Ethyl-</text>
<text x="56" y="653">benzene乙苯≤25;Phenyl</text>
<text x="56" y="665">ethylene苯乙烯≤30;Formaldehyde甲醛≤120;Acetaldehyde乙醛≤40;Acrolein丙烯醛≤10;Di</text>
<text x="56" y="678">-n-buthylphtalate邻苯二甲酸二丁酯（To be Reported见报告）:Di-2-</text>
<text x="56" y="690">ethylhexylphtalate邻苯二甲酸二辛酯（To be Reported见报告）;</text>
<text x="56" y="702">Tetradecane 十四烷（To be Reported见报告）</text>
<text x="56" y="714">（TVOC 测量报告内增加实测值）</text>
<text x="56" y="727">8)回收再利用:MDS(国际材料数据系统)可回收利用率 95%可再利用率 85% reflectance(UN</text>
<text x="56" y="739">Regulation No. 133.);</text>
<text x="56" y="751">9)禁限用物质:GADSL/REACH/POPs/SVHC/Renault prohibd list by IMDS(Substances List</text>
<text x="56" y="763">µGADSL.);</text>
<text x="56" y="776">10)顶棚本体与其上附件的连接力:试验结果：经试验后本体与附件的连接不得出现松动和分离</text>
<text x="56" y="788">。此试验中对不同附件使用的砝码质量会根据产品装车及试验结果来判断是否需要调整。</text>
<text x="56" y="800">11) 为关键特性，共11处.</text>
</g>
<g font-size="7.3">
<text x="602" y="17">零件名称</text>
<text x="663" y="17">零件号</text>
<text x="705" y="17">数量</text>
<text x="722" y="17">重量(kg)</text>
<text x="753" y="17">密度(</text>
<text x="786" y="17">)</text>
<text x="792" y="17">颜色</text>
<text x="809" y="17">材料</text>
<text x="833" y="17">表面处理</text>
<text x="864" y="17">材料库代码</text>
<text x="924" y="17">生产工艺</text>
<text x="956" y="17">皮纹代码</text>
<text x="987" y="17">皮纹规格</text>
<text x="1018" y="17">光泽度</text>
<text x="1042" y="17">性能指标 &amp; 配合</text>
<text x="1099" y="17">壁厚(mm)</text>
<text x="1130" y="17">备注</text>
<text x="602" y="25">KIT-R RH WHL</text>
<text x="663" y="25">767483010R</text>
<text x="705" y="25">1</text>
<text x="722" y="25">0.786</text>
<text x="753" y="25">/</text>
<text x="792" y="25">/</text>
<text x="602" y="33">SHIELD</text>
</g>
<g font-size="7.2">
<text x="1073" y="154">A-A</text>
<text x="433" y="171">A</text>
<text x="763" y="172">58.5 ±0.5</text>
<text x="525" y="188" transform="rotate(-31 525 188)">9.9 ±0.1</text>
<text x="284" y="300" transform="rotate(-90 284 300)">90.3 ±0.5</text>
<text x="785" y="305" transform="rotate(-10 785 305)">12.8 ±0.3</text>
<text x="1038" y="309" transform="rotate(-10 1038 309)">2 ±0.1</text>
<text x="430" y="385">A</text>
<text x="417" y="407">133.5 ±0.5</text>
</g>
<text font-size="5" x="771" y="17">g/cm³</text>
<g font-size="5" fill="#f00">
<text x="557" y="163">SC</text>
<text x="1068" y="298">SC</text>
<text x="48" y="499">SC</text>
<text x="48" y="526">SC</text>
<text x="48" y="550">SC</text>
<text x="48" y="573">SC</text>
<text x="48" y="586">SC</text>
<text x="48" y="623">SC</text>
<text x="48" y="720">SC</text>
<text x="48" y="744">SC</text>
<text x="48" y="771">SC</text>
<text x="71" y="795">SC</text>
</g>
<g font-size="3.7">
<text x="1078" y="688">0</text>
<text x="1075" y="743">GEA</text>
<text x="1085" y="765">TPV</text>
<text x="1068" y="803">KIT-R RH WHL SHIELD</text>
<text x="1067" y="816">767483010R</text>
</g>
<text font-size="2.9" x="1165" y="725">0.786</text>
</svg>
